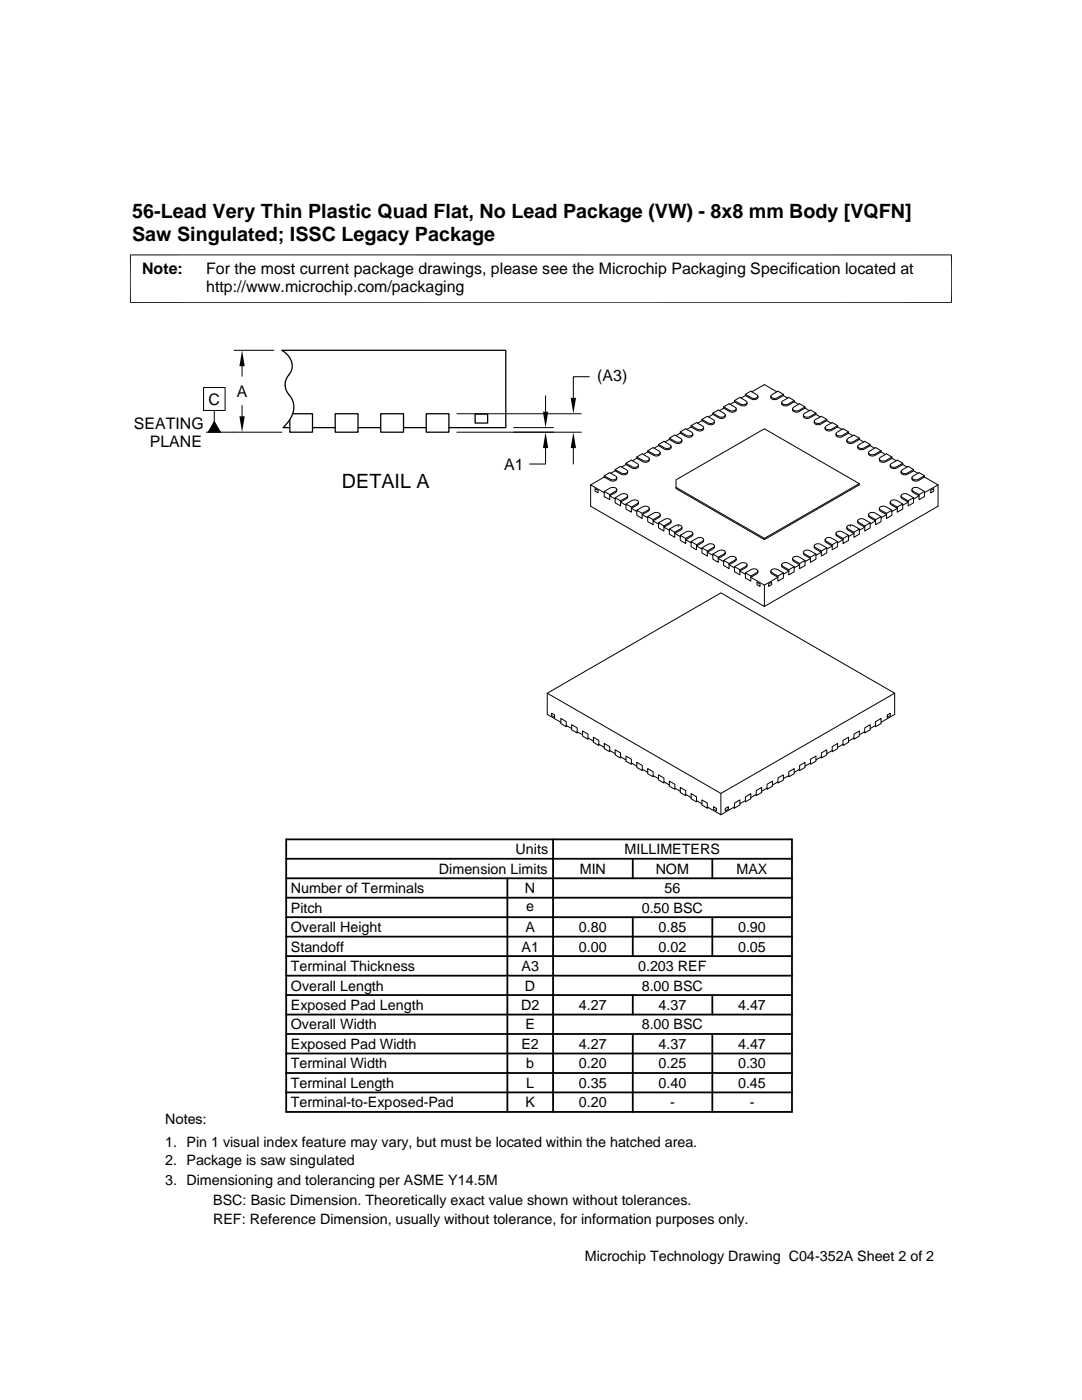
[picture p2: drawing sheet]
<svg xmlns="http://www.w3.org/2000/svg" width="216mm" height="279mm" viewBox="0 0 216 279" stroke-linecap="round" stroke-linejoin="round" font-family="sans-serif">
<path d="M57.8 85.3h-1.3a5.8 5.8 0 0 0 2.1-4.6 6.7 6.7 0 0 0-1.5-2.8 3.1 3.1 0 0 1 .8-3.4 3.3 3.3 0 0 0-1.6-4.6h44.6v15.4h-11.3M58.4 82.6h4v3.7h-4.6v-2.6M62.4 85.3h4.5M66.9 82.6h4.5v3.7h-4.5zM71.4 85.3h4.6M76 82.6h4.5v3.7h-4.5zM80.5 85.3h4.5M85 82.6h4.6v3.7h-4.6zM94.8 82.6h2.5v1.8h-2.5z" fill="none" stroke="#000" stroke-width=".25"/>
<g fill="none" stroke="#000" stroke-width=".2">
<path d="M26 50.8v9.7M189.9 50.8v9.7M189.9 50.9h-164M25.9 60.4h164M40.6 77.3h4.3v4.6h-4.3zM46.7 69.9h8M48.3 73.1v2M108.9 79v3.2M117.6 75.2h-3.2v4.2M146.6 79.9l1.4 .8a.64 .64 0 0 0 .7 .1 .64 .64 0 0 0 .3-.6l-1.4-.9-1 .6v.3M148.7 79l1.5 .7a.73 .73 0 0 0 1-.6M148.7 78.7l1.5 .8a.65 .65 0 0 0 1-.6l-1.4-.8-1.1 .6v.3"/>
<path d="M148.7 79l-.8 .4M155 78.2l-2.5-1.4-2.5 1.4M156.3 79l.9 .4M156.3 79l-1.4 .7a.71 .71 0 0 1-1.1-.6M156.3 78.7l-1.4 .8a.65 .65 0 0 1-1-.6l1.3-.8 1.1 .6v.3M158.5 79.9l-1.2 .7-.6 .2a.58 .58 0 0 1-.7-.6l1.4-.9 1.1 .6v.3M40.6 81.9h.1M41.2 86.3h15M42.8 81.9v2.2M42.8 84.1l1.2 2.2h-2.4zM48.3 80.9v2.2M91.2 82.6h24.8"/>
<path d="M91.2 86.3h24.8M102.5 85.3h7.9M108.9 89.4v3.2h-3.2M114.4 89.4v3.2M118.7 97.5l.6 .4v.5l-.6-.4zM120.6 95.2l1.4 .8a.71 .71 0 0 0 1.1-.7M120.6 95l1.4 .7a.65 .65 0 0 0 1-.5l-1.3-.9-1.1 .7v.2M120.6 98.3l-2.7-1.5v4.2l34.6 20v-4.2M120.6 98.1l1.4-.8a.64 .64 0 0 1 .7 0 .64 .64 0 0 1 .3 .6l-1.3 .8M120.6 98.1l1.1 .6v1l-1.1-.6zM120.6 95.2l-2.7 1.6M122.7 94l1.5 .7a.73 .73 0 0 0 1-.6"/>
<path d="M122.7 93.7l1.5 .8a.65 .65 0 0 0 1-.6l-1.4-.8-1.1 .6v.3M122.7 99.3l1.5-.7a.64 .64 0 0 1 .6-.1 .64 .64 0 0 1 .4 .6l-1.4 .8M122.7 99.3l1.1 .6v1.1l-1.1-.6zM122.7 94l-.8 .4M123.1 97.7l-.1 .4-.1 .2-1.2 .7 1 .6M124.9 92.5l1.2 .6 .5 .2a.57 .57 0 0 0 .8-.6l-1.4-.9-1.1 .7v.2l1.2 .7 .5 .1a.63 .63 0 0 0 .8-.7M124.9 92.7l-.9 .5M125.2 99l-.2 .5-1.2 .7 1.1 .6M127.1 91.5l1.2 .6 .5 .2a.62 .62 0 0 0 .8-.7M127.1 91.2l1.4 .8a.65 .65 0 0 0 1-.6l-1.4-.8-1 .6v.3M127.1 91.5l-.9 .4M129.2 90.2l1.5 .8a.71 .71 0 0 0 1-.7"/>
<path d="M129.2 90l1.5 .7a.65 .65 0 0 0 1-.5l-1.4-.9-1.1 .7v.2M129.2 90.2l-.8 .5M131.4 88.9l1.2 .7 .5 .2a.64 .64 0 0 0 .8-.7M131.4 88.7l1.2 .7 .5 .1a.57 .57 0 0 0 .8-.6l-1.4-.8-1.1 .6v.2M131.4 88.9l-.9 .6M133.6 87.7l1.4 .8a.69 .69 0 0 0 .7 0 .69 .69 0 0 0 .4-.7M133.6 87.4l1.2 .7 .5 .2a.64 .64 0 0 0 .8-.5l-.3-.3-1.2-.7-1 .6v.3M133.6 87.7l-.9 .5M134.9 95.8l17.6-10.2 18.9 10.9-18.9 10.9-17.6-10.1zM135.7 86.4l1.5 .8a.71 .71 0 0 0 1-.6M135.7 86.2l1.5 .8a.64 .64 0 0 0 .6 0 .64 .64 0 0 0 .4-.6l-1.4-.8-1.1 .6v.2M135.7 86.4l-.8 .6"/>
<path d="M137.9 85.2l1.2 .7 .5 .1a.64 .64 0 0 0 .8-.7M137.9 84.9l1.2 .7 .5 .2a.57 .57 0 0 0 .8-.6l-1.4-.9-1.1 .6v.3M137.9 85.2l-.9 .5M140.1 83.9l1.4 .8a.69 .69 0 0 0 .7 0 .69 .69 0 0 0 .4-.6M140.1 83.7l1.4 .8a.64 .64 0 0 0 .7 0 .64 .64 0 0 0 .3-.6l-1.4-.8-1 .6v.2M140.1 83.9l-.9 .6M142.2 82.7l1.2 .7a.79 .79 0 0 0 .9 .1 .79 .79 0 0 0 .4-.7M142.2 82.4l1.5 .8a.64 .64 0 0 0 .6 .1 .64 .64 0 0 0 .4-.6l-1.4-.9-1.1 .6v.3M142.2 82.7l-.8 .5M144.4 81.4l1.2 .7a.79 .79 0 0 0 .8 .2 .79 .79 0 0 0 .5-.7M144.4 81.2l1.2 .7 .5 .1a.57 .57 0 0 0 .8-.6l-1.4-.8-1.1 .6v.2M144.4 81.4l-.9 .6"/>
<path d="M146.6 80.2l1.4 .8a.71 .71 0 0 0 1.1-.7M146.6 80.2l-.9 .5M158.5 80.2l.8 .5M158.5 80.2l-1.2 .7-.6 .1a.63 .63 0 0 1-.7-.7M160.6 81.4l.9 .6M160.6 81.4l-1.2 .7a.79 .79 0 0 1-.8 .2 .79 .79 0 0 1-.5-.7M160.6 81.2l-1.4 .8a.64 .64 0 0 1-.7 0 .64 .64 0 0 1-.3-.6l1.4-.8 1 .6v.2M162.8 82.7l.9 .5M162.8 82.7l-1.2 .7a.77 .77 0 0 1-.8 .1 .77 .77 0 0 1-.5-.7M162.8 82.4l-1.4 .8a.64 .64 0 0 1-.7 .1 .64 .64 0 0 1-.3-.6l1.3-.9 1.1 .6v.3M165 83.9l.8 .6M165 83.9l-1.2 .7-.6 .2a.62 .62 0 0 1-.7-.7"/>
<path d="M165 83.7l-1.2 .7-.6 .1a.56 .56 0 0 1-.7-.6l1.4-.8 1.1 .6v.2M167.1 85.2l.9 .5M167.1 85.2l-1.4 .8a.71 .71 0 0 1-1.1-.7M167.1 84.9l-1.4 .8a.64 .64 0 0 1-.7 .1 .64 .64 0 0 1-.3-.6l1.4-.9 1 .6v.3M169.3 86.4l.9 .6M169.3 86.4l-1.4 .8a.69 .69 0 0 1-.8 0 .69 .69 0 0 1-.3-.6M169.3 86.2l-1.4 .8a.64 .64 0 0 1-.7 0 .64 .64 0 0 1-.3-.6l1.3-.8 1.1 .6v.2M171.4 96.5v.3l-18.9 10.9-17.6-10.2v-.2M171.5 87.7l.8 .5M171.5 87.7l-1.4 .8a.7 .7 0 0 1-.8 0 .7 .7 0 0 1-.3-.7M171.5 87.4l-1.2 .7-.6 .2a.64 .64 0 0 1-.7-.5l.2-.3 1.2-.7 1.1 .6v.3M173.6 88.9l.9 .6"/>
<path d="M173.6 88.9l-1.4 .8a.71 .71 0 0 1-1.1-.6M173.6 88.7l-1.2 .7-.5 .1a.55 .55 0 0 1-.7-.6l1.4-.8 1 .6v.2M175.8 90.2l.9 .5M175.8 90.2l-1.4 .8a.71 .71 0 0 1-1.1-.7M175.8 90l-1.4 .7a.65 .65 0 0 1-1-.5l1.3-.9 1.1 .7v.2M178 91.5l.8 .4M178 91.5l-1.2 .6-.6 .2a.62 .62 0 0 1-.7-.7M178 91.2l-1.4 .8a.66 .66 0 0 1-.7 0 .66 .66 0 0 1-.4-.6l1.4-.8 1.1 .6v.3M179.8 99l.2 .5 1.2 .7-1.1 .6M180.1 92.7l.9 .5M180.1 92.7l-1.2 .7-.5 .1a.63 .63 0 0 1-.8-.7M180.1 92.5l-1.2 .6-.5 .2a.57 .57 0 0 1-.7-.6l1.3-.9 1.1 .7v.2"/>
<path d="M181.2 99.9l1.1-.6v1.1l-1.1 .6zM182 97.7v.4l.2 .2 1.2 .7-1.1 .6M182.3 99.3l-1.4-.7a.64 .64 0 0 0-.7-.1 .64 .64 0 0 0-.3 .6l1.3 .8M182.3 94l.9 .4M182.3 94l-1.4 .7a.73 .73 0 0 1-1.1-.6M182.3 93.7l-1.4 .8a.65 .65 0 0 1-1-.6l1.3-.8 1.1 .6v.3M183.4 98.7l1.1-.6v1l-1.1 .6zM184.5 98.1l-1.5-.8a.64 .64 0 0 0-.7 0 .64 .64 0 0 0-.3 .6l1.4 .8M184.5 95.2l2.7 1.6v4.2l-34.7 20M184.5 95.2l-1.5 .8a.71 .71 0 0 1-1-.7M184.5 95l-1.5 .7a.65 .65 0 0 1-1-.5l1.4-.9 1.1 .7v.2M185.7 97.9l.6-.4v.5l-.6 .4z"/>
<path d="M187.2 96.8l-2.7 1.5M124.9 100.6l1.2-.7 .5-.1a.57 .57 0 0 1 .8 .6l-1.4 .8M124.9 100.6l1.1 .6v1l-1.1-.6zM127.1 101.8l1.4-.8a.64 .64 0 0 1 .7 0 .64 .64 0 0 1 .3 .6l-1.4 .8M127.1 101.8l1 .6v1.1l-1-.7zM127.4 100.2v.4l-.2 .2-1.2 .7 1.1 .6M129.2 103.1l1.5-.8a.64 .64 0 0 1 .7 0 .64 .64 0 0 1 .3 .6l-1.4 .8M129.2 103.1l1.1 .6v1l-1.1-.6zM129.6 101.5l-.1 .4-.2 .1-1.2 .7 1.1 .6M130.3 103.9l1.1 .7M131.4 104.3l1.4-.8h.6l.5 .3v.3l-1.4 .9M131.4 104.3l1.1 .7v1l-1.1-.7z"/>
<path d="M131.7 102.7l-.2 .6-1.2 .6M133.6 105.6l1.4-.8a.65 .65 0 0 1 1 .6l-1.4 .8M133.6 105.6l1 .6v1l-1-.6zM133.9 103.9v.5l-.2 .1-1.2 .7 1.1 .6M135.4 104.8v.2M135.7 106.8l1.5-.8a.65 .65 0 0 1 1 .6l-1.4 .9M135.7 106.8l1.1 .7v1l-1.1-.7zM136.1 105.2l-.1 .4-1.4 .8 1.1 .7M137.9 108.1l1.2-.7 .5-.1a.57 .57 0 0 1 .8 .6l-1.4 .8M137.9 108.1l1.1 .6v1l-1.1-.6zM138.2 106.4v.5l-1.4 .8 1.1 .6M140.1 109.3l1.4-.8a.65 .65 0 0 1 1 .6l-1.4 .9"/>
<path d="M140.1 109.3l1 .7v1l-1-.7zM140.4 107.7v.4l-1.4 .9 1.1 .6M142.2 110.6l1.2-.7 .6-.1a.69 .69 0 0 1 .7 .4l-.2 .3-1.2 .7M142.2 110.6l1.1 .6v1l-1.1-.6zM142.6 109l-.1 .4-1.4 .8 1.1 .6M144.4 111.8l1.2-.7 .5-.1a.57 .57 0 0 1 .8 .6l-1.4 .9M144.4 111.8l1.1 .7v1l-1.1-.6zM144.7 110.2v.4l-1.4 .9 1.1 .6M146.6 113.1l1.4-.8a.64 .64 0 0 1 .7 0 .64 .64 0 0 1 .3 .6l-1.4 .8M146.6 113.1l1 .6v1l-1-.6zM146.9 111.5v.4l-1.4 .8 1.1 .6M148.7 114.3l1.5-.7a.64 .64 0 0 1 .6-.1 .64 .64 0 0 1 .4 .6l-1.4 .9"/>
<path d="M148.7 114.3l1.1 .7v1l-1.1-.6zM149.1 112.7l-.1 .4-1.4 .9 1.1 .6M151 116.2l.7 .3v.5l-.7-.3zM151.2 114l-.2 .5-1.2 .7 2.7 1.6M152.5 107.4v.3M153.4 116.5l.6-.3v.5l-.6 .3zM153.8 114l.1 .4 .1 .1 1.2 .7-2.7 1.6M155.2 115l1.1-.7v1.1l-1.1 .6zM156 112.7v.4l1.4 .9-1.1 .6M156.3 114.3l-1.4-.7a.64 .64 0 0 0-.7-.1 .64 .64 0 0 0-.3 .6l1.3 .9M157.4 113.7l1.1-.6v1l-1.1 .6zM158.1 111.5l.1 .4 1.4 .8-1.1 .6"/>
<path d="M158.5 113.1l-1.2-.7-.6-.1a.57 .57 0 0 0-.7 .6l1.4 .8M159.6 112.5l1-.7v1.1l-1 .6zM160.3 110.2l.1 .4 1.3 .9-1.1 .6M160.6 111.8l-1.4-.7a.64 .64 0 0 0-.7-.1 .64 .64 0 0 0-.3 .6l1.4 .9M161.7 111.2l1.1-.6v1l-1.1 .6zM162.5 109v.4l1.4 .8-1.1 .6M162.8 110.6l-1.2-.7-.5-.1a.64 .64 0 0 0-.8 .4l.2 .3 1.2 .7M163.9 110l1.1-.7v1l-1.1 .7zM164.6 107.7l.1 .4 1.4 .9-1.1 .6M165 109.3l-1.2-.7-.6-.1a.56 .56 0 0 0-.7 .6l1.4 .9M166.1 108.7l1-.6v1l-1 .6zM166.8 106.4l.1 .5 1.3 .8-1.1 .6"/>
<path d="M167.1 108.1l-1.4-.8a.65 .65 0 0 0-1 .6l1.4 .8M168.2 107.5l1.1-.7v1l-1.1 .7zM169 105.2v.4l1.4 .8-1.1 .7M169.3 106.8l-1.4-.8a.65 .65 0 0 0-1 .6l1.3 .9M169.7 104.8v.2M170.4 106.2l1.1-.6v1l-1.1 .6zM171.1 103.9l.3 .6 1.2 .7-1.1 .6M171.5 105.6l-1.4-.8a.66 .66 0 0 0-.7 0 .66 .66 0 0 0-.4 .6l1.4 .8M172.6 105l1-.7v1l-1 .7zM173.3 102.7l.2 .6 1.2 .6-1.1 .7M173.6 104.3l-1.4-.8a.65 .65 0 0 0-1 .6l1.4 .9M174.7 103.7l1.1-.6v1l-1.1 .6z"/>
<path d="M175.5 101.5v.4l.2 .1 1.2 .7-1.1 .6M175.8 103.1l-1.4-.8a.64 .64 0 0 0-.7 0 .64 .64 0 0 0-.3 .6l1.3 .8M176.9 102.4l1.1-.6v1l-1.1 .7zM177.6 100.2l.1 .4 .2 .2 1.1 .7-1 .6M178 101.8l-1.4-.7a.65 .65 0 0 0-.7-.1 .65 .65 0 0 0-.4 .6l1.4 .8M179 101.2l1.1-.6v1l-1.1 .6zM180.1 100.6l-1.2-.7-.5-.1a.57 .57 0 0 0-.7 .6l1.3 .8M109.2 138.3v4.3l2.7 1.5M178.5 138.3l-34.7-20-34.6 20 34.6 20 34.7-20v4.3l-2.7 1.5M110.1 142.3l.6 .4v.5l-.6-.4zM111.9 143.4l1.1 .6v1l-1.1-.6zM113 144.8l1.1 .6"/>
<path d="M114.1 144.6l1.1 .7v1l-1.1-.7zM115.2 146l1 .6M116.2 145.9l1.1 .6v1l-1.1-.6zM117.3 147.3l1.1 .6M118.4 147.1l1.1 .7v1l-1.1-.7zM119.5 148.5l1.1 .7M120.6 148.4l1.1 .6v1l-1.1-.6zM121.7 149.8l1 .6M122.7 149.6l1.1 .7v1l-1.1-.6zM123.8 151l1.1 .7M124.9 150.9l1.1 .6v1l-1.1-.6zM126 152.3l1.1 .6"/>
<path d="M127.1 152.1l1.1 .7v1l-1.1-.6zM128.2 153.5l1 .7M129.2 153.4l1.1 .6v1l-1.1-.6zM130.3 154.8l1.1 .6M131.4 154.6l1.1 .7v1l-1.1-.6zM132.5 156l1.1 .7M133.6 155.9l1.1 .6v1l-1.1-.6zM134.7 157.3l1 .6M135.7 157.1l1.1 .7v1l-1.1-.6zM136.8 158.5l1.1 .7M137.9 158.4l1.1 .6v1l-1.1-.6zM139 159.8l1.1 .6"/>
<path d="M140.1 159.6l1 .7v1l-1-.6zM143.8 158.3v4.3l-2.7-1.6M148.7 159l1.1-.6v1l-1.1 .6zM148.7 159.8l-1.1 .6M150.9 157.8l1.1-.7v1.1l-1.1 .6zM150.9 158.5l-1.1 .7M153.1 156.5l1-.6v1l-1 .6zM153.1 157.3l-1.1 .6M155.2 155.3l1.1-.7v1.1l-1.1 .6zM155.2 156l-1.1 .7M157.4 154l1.1-.6v1l-1.1 .6zM157.4 154.8l-1.1 .6"/>
<path d="M159.6 152.8l1-.7v1.1l-1 .6zM159.6 153.5l-1.1 .7M161.7 151.5l1.1-.6v1l-1.1 .6zM161.7 152.3l-1.1 .6M163.9 150.3l1.1-.7v1.1l-1.1 .6zM163.9 151l-1.1 .7M166.1 149l1-.6v1l-1 .6zM166.1 149.8l-1.1 .6M168.2 147.8l1.1-.7v1l-1.1 .7zM168.2 148.5l-1.1 .7M170.4 146.5l1.1-.6v1l-1.1 .6zM170.4 147.3l-1.1 .6"/>
<path d="M172.6 145.3l1-.7v1l-1 .7zM172.6 146l-1.1 .6M174.7 144l1.1-.6v1l-1.1 .6zM174.7 144.8l-1.1 .6M177 142.7l.7-.4v.5l-.7 .4zM141.4 161.2l-.3 .1M142.4 161l.6 .4v.4l-.6-.3zM144.7 161.4l.6-.4v.5l-.6 .3zM146.3 161.2l.3 .1M146.6 160.3l1-.7v1.1l-1 .6zM146.6 161l-2.8 1.6"/>
</g>
<g fill="none" stroke="#000" stroke-width=".36">
<path d="M57.1 179.2h100.9M57.1 175.3h100.9M57.1 171.4h100.9M57.1 167.5h100.9v54.4h-100.9zM101.2 175.3v46.6M110.4 167.5v54.4M126.3 171.4v3.9M142.1 171.4v3.9M57.1 186.9h100.9M57.1 183h100.9M57.1 198.6h100.9M57.1 194.7h100.9"/>
<path d="M57.1 190.8h100.9M126.3 183v7.8M126.3 198.6v3.9M142.1 183v7.8M142.1 198.6v3.9M57.1 214.1h100.9M57.1 206.4h100.9M57.1 202.5h100.9M57.1 210.2h100.9M57.1 218h100.9M126.3 206.4v15.5M142.1 206.4v15.5"/>
</g>
<path d="M48.3 69.9l.5 3.2h-1zM113.9 79.4h1l-.5 3.2zM42.8 84.1l1.2 2.2h-2.4zM47.8 83.1h1l-.5 3.2zM108.3 82.2h1.1l-.5 3.1zM108.9 86.3l.5 3.1h-1.1zM114.4 86.3l.5 3.1h-1z" fill="#000"/>
<g font-size="3.9">
<text x="26.4" y="43.5">56-Lead Very Thin Plastic Quad Flat, No Lead Package (VW) - 8x8 mm Body [VQFN]</text>
<text x="26.4" y="48">Saw Singulated; ISSC Legacy Package</text>
<text x="68.2" y="97.5">DETAIL A</text>
</g>
<g font-size="3.2">
<text x="28.4" y="54.6">Note:</text>
<text x="41.1" y="54.6">For the most current package drawings, please see the Microchip Packaging Specification located at</text>
<text x="41.1" y="58.3">http://www.microchip.com/packaging</text>
<text x="119.2" y="76">(A3)</text>
<text x="41.6" y="80.8">C</text>
<text x="47.2" y="79.1">A</text>
<text x="26.7" y="85.6">SEATING</text>
<text x="29.9" y="89.2">PLANE</text>
<text x="100.6" y="93.7">A1</text>
</g>
<g font-size="2.9">
<text x="102.9" y="170.5">Units</text>
<text x="124.6" y="170.5">MILLIMETERS</text>
<text x="58" y="178.2">Number of Terminals</text>
<text x="87.6" y="174.4">Dimension Limits</text>
<text x="104.8" y="178.2">N</text>
<text x="115.7" y="174.4">MIN</text>
<text x="130.8" y="174.4">NOM</text>
<text x="132.6" y="178.2">56</text>
<text x="147" y="174.4">MAX</text>
<text x="58" y="182.1">Pitch</text>
<text x="105" y="181.8">e</text>
<text x="128" y="182.1">0.50 BSC</text>
<text x="58" y="186">Overall Height</text>
<text x="58" y="189.9">Standoff</text>
<text x="104.1" y="189.9">A1</text>
<text x="104.8" y="186">A</text>
<text x="115.5" y="186">0.80</text>
<text x="115.5" y="189.9">0.00</text>
<text x="131.4" y="186">0.85</text>
<text x="131.4" y="189.9">0.02</text>
<text x="147.3" y="186">0.90</text>
<text x="147.3" y="189.9">0.05</text>
<text x="58" y="193.8">Terminal Thickness</text>
<text x="58" y="197.7">Overall Length</text>
<text x="104.1" y="193.8">A3</text>
<text x="104.8" y="197.7">D</text>
<text x="127.3" y="193.8">0.203 REF</text>
<text x="128" y="197.7">8.00 BSC</text>
<text x="58" y="201.6">Exposed Pad Length</text>
<text x="104" y="201.6">D2</text>
<text x="115.5" y="201.6">4.27</text>
<text x="131.4" y="201.6">4.37</text>
<text x="147.3" y="201.6">4.47</text>
<text x="58" y="205.4">Overall Width</text>
<text x="58" y="209.3">Exposed Pad Width</text>
<text x="104" y="209.3">E2</text>
<text x="104.8" y="205.4">E</text>
<text x="115.5" y="209.3">4.27</text>
<text x="128" y="205.4">8.00 BSC</text>
<text x="131.4" y="209.3">4.37</text>
<text x="147.3" y="209.3">4.47</text>
<text x="58" y="213.2">Terminal Width</text>
<text x="105" y="213.2">b</text>
<text x="115.5" y="213.2">0.20</text>
<text x="131.4" y="213.2">0.25</text>
<text x="147.3" y="213.2">0.30</text>
<text x="58" y="217.1">Terminal Length</text>
<text x="58" y="221">Terminal-to-Exposed-Pad</text>
<text x="104.8" y="221">K</text>
<text x="105" y="217.1">L</text>
<text x="115.5" y="221">0.20</text>
<text x="115.5" y="217.1">0.35</text>
<text x="131.4" y="217.1">0.40</text>
<text x="133.7" y="221">-</text>
<text x="147.3" y="217.1">0.45</text>
<text x="149.6" y="221">-</text>
<text x="32.9" y="224.3">Notes:</text>
<text x="32.9" y="228.9">1. Pin 1 visual index feature may vary, but must be located within the hatched area.</text>
<text x="32.9" y="232.6">2. Package is saw singulated</text>
<text x="32.9" y="236.5">3. Dimensioning and tolerancing per ASME Y14.5M</text>
<text x="42.5" y="244.3">REF: Reference Dimension, usually without tolerance, for information purposes only.</text>
<text x="42.5" y="240.6">BSC: Basic Dimension. Theoretically exact value shown without tolerances.</text>
<text x="116.7" y="251.7">Microchip Technology Drawing C04-352A Sheet 2 of 2</text>
</g>
</svg>
